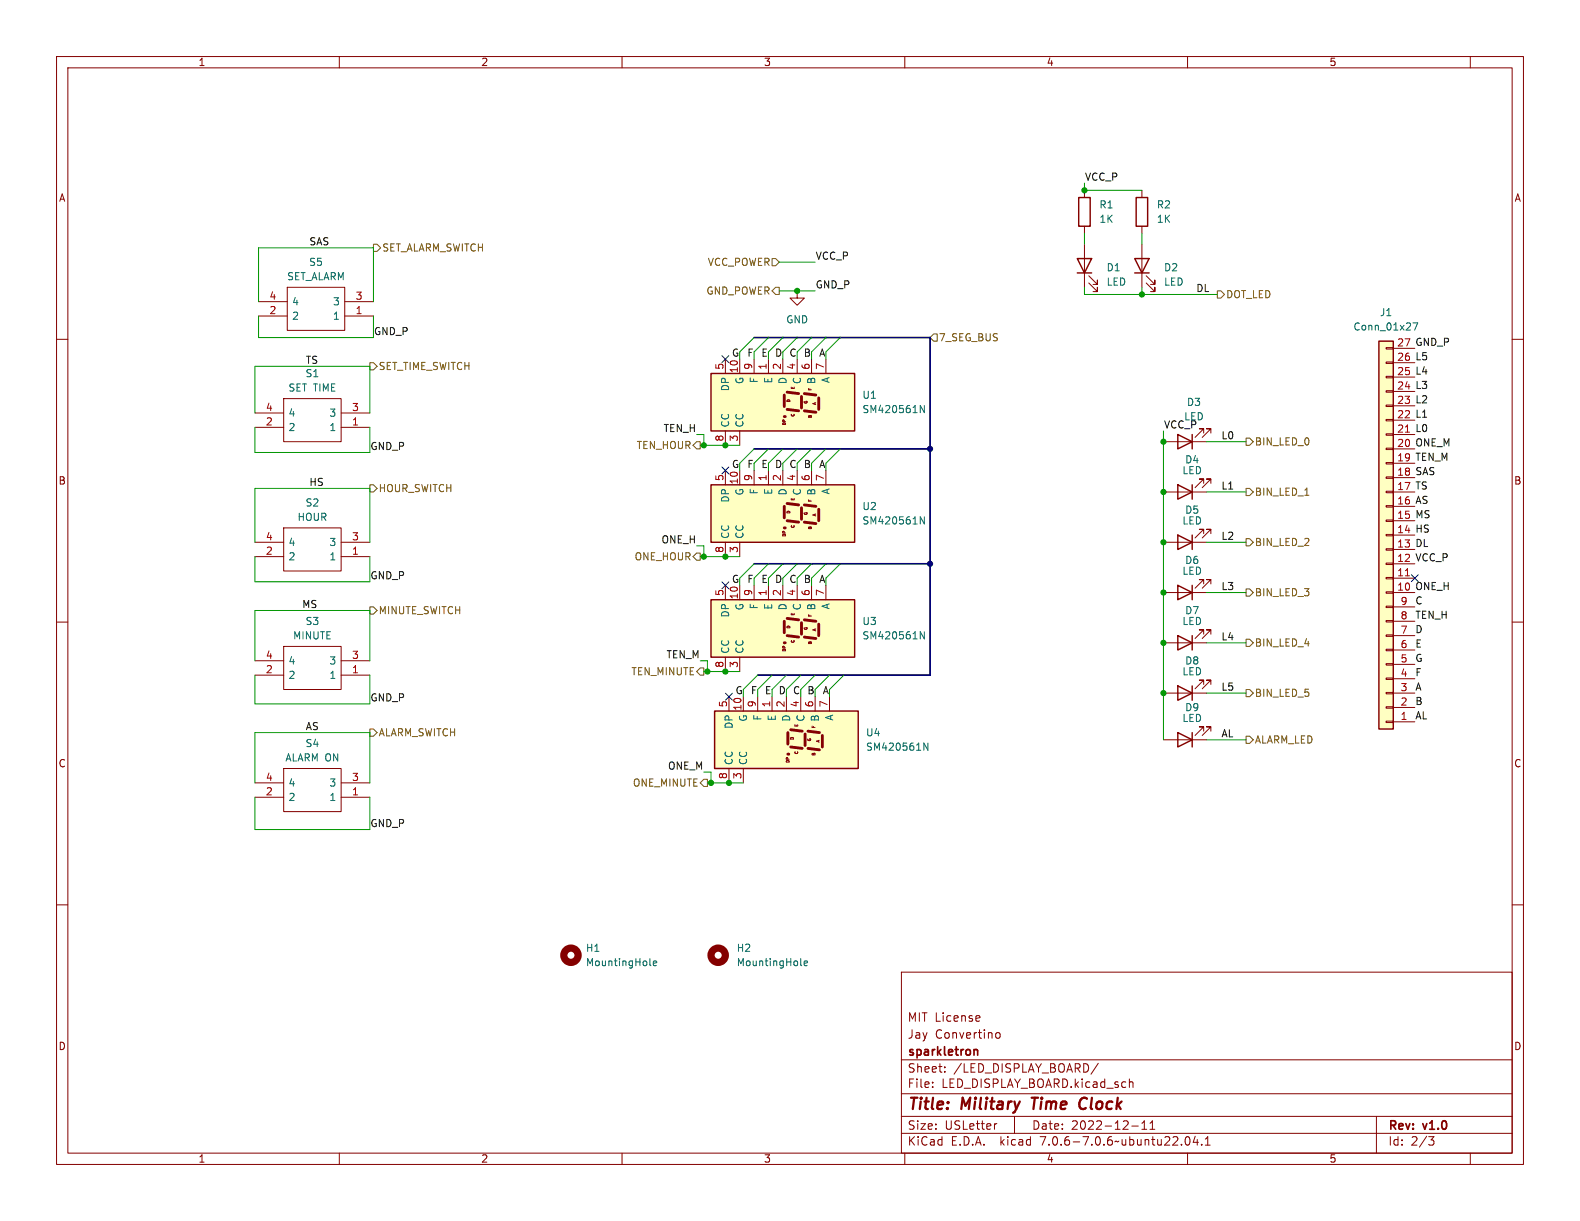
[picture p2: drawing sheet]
<svg xmlns="http://www.w3.org/2000/svg" width="279mm" height="216mm" viewBox="0 0 279 216" stroke-linecap="round" stroke-linejoin="round" font-family="sans-serif">
<g fill="none" stroke="#840000" stroke-width=".18">
<path d="M10 10h259.4v195.9h-259.4zM12 12h255.4v191.9h-255.4zM60 10v2M110 10v2M160 10v2M210 10v2M260 10v2M191.8 33.7v1.2M201.9 33.7v1.2M10 60h2M45.7 55.9h5.1M45.7 53.3h5.1"/>
<path d="M50.8 50.8h10.2v7.6h-10.2zM61 55.9h5M61 53.3h5M191.8 40v1.3M191.8 43.2v7.6M192.5 50l1.6 1.6v-.8v.8h-.8M192.5 48.8l1.6 1.5v-.8v.8h-.8M201.9 40v1.3M201.9 43.2v7.6M202.7 50l1.5 1.6v-.8v.8h-.7M202.7 48.8l1.5 1.5v-.8v.8h-.7M267.4 60h2"/>
<path d="M45.1 75.6h5.1M45.1 73h5.1M50.2 70.5h10.1v7.6h-10.1zM60.3 75.6h5.1M60.3 73h5.1M205.7 78.1h7.7M212.9 76.6v-.8h-.8h.8l-1.6 1.5M214.1 76.6v-.8h-.7h.7l-1.5 1.5M45.1 95.9h5.1M45.1 98.4h5.1M50.2 93.3h10.1v7.7h-10.1zM60.3 95.9h5.1"/>
<path d="M60.3 98.4h5.1M205.7 95.9h7.7M212.9 94.4v-.8h-.8h.8l-1.6 1.5M214.1 94.4v-.8h-.7h.7l-1.5 1.5M10 110h2M45.1 119.4h5.1M45.1 116.8h5.1M50.2 114.3h10.1v7.6h-10.1zM60.3 119.4h5.1M60.3 116.8h5.1M205.7 104.8h7.7M205.7 113.7h7.7"/>
<path d="M212.9 103.3v-.8h-.8h.8l-1.6 1.5M212.9 112.1v-.7h-.8h.8l-1.6 1.5M214.1 103.3v-.8h-.7h.7l-1.5 1.5M214.1 112.1v-.7h-.7h.7l-1.5 1.5M267.4 110h2M45.1 138.4h5.1M50.2 135.9h10.1v7.6h-10.1zM60.3 138.4h5.1M205.7 130.8h7.7M205.7 122.6h7.7M212.9 129.3v-.8h-.8h.8l-1.6 1.5M212.9 121v-.7h-.8h.8l-1.6 1.5"/>
<path d="M214.1 129.3v-.8h-.7h.7l-1.5 1.5M214.1 121v-.7h-.7h.7l-1.5 1.5M10 160h2M45.1 141h5.1M60.3 141h5.1M267.4 160h2M159.4 171.9h108v32h-108zM173.1 179.6l.2 .3-.7 .2M159.4 197.4h108M159.4 193.4h108M159.4 187.4h108M164.9 192.1v.2"/>
<path d="M164.9 191.4v.1M167.1 189.4v.2M167.1 188.7v.1M173.2 180.5l-.1 .1M176.1 182.9l.3-.3 .3 .1 .2 .2v.4l-.2 .2-.3 .1-.3-.3M176.3 198.7l-.3 .1M179.4 197.4v3M194.2 188l-1.3 1.9M199.7 190.8v1.5M199.7 191.4l.2-.1 .4 .1 .1 .9M200.1 199.1h1.2M201.9 199.7h.9"/>
<path d="M201.9 198.6l.5-.4v1.5M203.4 199.7h.8M203.4 198.6l.4-.4v1.5M243.4 197.4v6.5M60 203.9v2M110 203.9v2M159.4 200.4h108M160 203.9v2M209.7 201.1l.2-.1a.81 .81 0 0 1 .6 .6 .81 .81 0 0 1-.3 .8l-.1 .1a.81 .81 0 0 1-.4-1.4zM210 203.9v2M211.4 200.9l-.4 1.1h.9M211.7 201.5v1"/>
<path d="M212.5 202.3v.2M213.1 202.5h.9M213.1 201.4l.5-.4v1.5M252.6 201h1l-.5 .6 .4 .1 .1 .5-.3 .3h-.4M260 203.9v2"/>
</g>
<path d="M182.4 194.1h1.2M183 194.1l-.3 2M190.9 195.6a.63 .63 0 0 0 1 .4M191.9 194.1a.88 .88 0 0 0-1 .9" fill="none" stroke="#840000" stroke-width=".4"/>
<path d="M172.3 185.6h.5l.1 1" fill="none" stroke="#840000" stroke-width=".3"/>
<g fill="none" stroke="#840000" stroke-width=".25">
<path d="M190.8 34.9h2v5.1h-2zM200.9 34.9h2v5.1h-2zM190.5 45.7h2.5l-1.2 2.6zM190.5 48.3h2.5M200.7 45.7h2.5l-1.3 2.6zM200.7 48.3h2.5M208.3 76.8l2.5 1.3-2.5 1.3zM210.8 76.8v2.6M208.3 94.6l2.5 1.3-2.5 1.3zM210.8 94.6v2.6M125.7 106h25.4v10.2h-25.4zM208.3 103.5l2.5 1.3-2.5 1.2z"/>
<path d="M208.3 112.4l2.5 1.3-2.5 1.2zM210.8 103.5v2.5M210.8 112.4v2.5M208.3 129.5l2.5 1.3-2.5 1.3zM208.3 121.3l2.5 1.3-2.5 1.2zM210.8 121.3v2.5M210.8 129.5v2.6"/>
</g>
<path d="M125.7 106h25.4v10.2h-25.4z" fill="#ffffc2" stroke="#ffffc2" stroke-width=".18"/>
<path d="M138.7 109.9v2M139.2 109.3l2 .3M139.2 112.4l2 .2M141.7 110.1v2M142.2 109.6l2.1 .3M142.2 112.6l2.1 .3M144.8 110.4v2" fill="none" stroke="#840000" stroke-width=".51"/>
<circle cx="138.7" cy="113.7" r=".25" fill="#840000"/>
<g fill="none" stroke="#840000" stroke-width=".18">
<path d="M245.1 61.5h1.3v.2h-1.3zM245.1 64h1.3v.3h-1.3zM245.1 66.5h1.3v.3h-1.3zM245.1 69.1h1.3v.2h-1.3zM245.1 71.6h1.3v.3h-1.3zM245.1 74.2h1.3v.2h-1.3zM245.1 76.7h1.3v.3h-1.3zM245.1 79.2h1.3v.3h-1.3zM246.4 79.4h3.8M246.4 76.8h3.8M246.4 74.3h3.8M246.4 71.8h3.8"/>
<path d="M246.4 69.2h3.8M246.4 66.7h3.8M246.4 64.1h3.8M246.4 61.6h3.8M245.1 81.8h1.3v.2h-1.3zM245.1 84.3h1.3v.3h-1.3zM245.1 86.9h1.3v.2h-1.3zM245.1 89.4h1.3v.3h-1.3zM245.1 91.9h1.3v.3h-1.3zM245.1 94.5h1.3v.2h-1.3zM245.1 97h1.3v.3h-1.3zM245.1 99.6h1.3v.2h-1.3z"/>
<path d="M246.4 99.7h3.8M246.4 97.2h3.8M246.4 94.6h3.8M246.4 92.1h3.8M246.4 89.5h3.8M246.4 87h3.8M246.4 84.5h3.8M246.4 81.9h3.8M128.3 103.5v2.5M128.3 116.2v2.5M130.8 103.5v2.5M130.8 116.2v2.5"/>
<path d="M133.3 103.5v2.5M135.9 103.5v2.5M138.4 114.9v.2h.5M138.4 114.3v.3h.5M138.4 103.5v2.5M139.2 110.8v.2h.5M139.9 108.5v.2h.5M141 103.5v2.5M143 108.7v.2h.5M143 113.6v.2h.5M143.5 103.5v2.5M144.2 111.2l-.5 .2 .5 .1"/>
<path d="M146 103.5v2.5M245.1 102.1h1.3v.3h-1.3zM245.1 104.6h1.3v.3h-1.3zM245.1 107.2h1.3v.2h-1.3zM245.1 109.7h1.3v.3h-1.3zM245.1 112.3h1.3v.2h-1.3zM245.1 114.8h1.3v.3h-1.3zM245.1 117.3h1.3v.3h-1.3zM245.1 119.9h1.3v.2h-1.3zM246.4 104.8h3.8M246.4 102.2h3.8M246.4 117.5h3.8"/>
<path d="M246.4 114.9h3.8M246.4 112.4h3.8M246.4 109.9h3.8M246.4 107.3h3.8M245.1 122.4h1.3v.3h-1.3zM245.1 125h1.3v.2h-1.3zM245.1 127.5h1.3v.3h-1.3zM246.4 127.6h3.8M246.4 125.1h3.8M246.4 122.6h3.8M246.4 120h3.8"/>
</g>
<path d="M249.9 57.1h.8l-.5 1.3M163.5 111.7v1.3l-.8-1.3v1.3" fill="none" stroke="#006464" stroke-width=".18"/>
<g fill="#ffffc2" stroke="#ffffc2" stroke-width=".18">
<path d="M243.8 60.3h2.6v68.6h-2.6z"/>
<path d="M125.7 66h25.4v10.2h-25.4z"/>
</g>
<path d="M125.7 66h25.4v10.2h-25.4zM243.8 60.3h2.6v68.6h-2.6z" fill="none" stroke="#840000" stroke-width=".25"/>
<path d="M248.5 76.4h.8M248.5 101.8h.8" fill="none" stroke="#a90000" stroke-width=".18"/>
<path d="M138.7 69.9v2M139.2 69.3l2 .3M139.2 72.4l2 .2M141.7 70.1v2M142.2 69.6l2.1 .3M142.2 72.6l2.1 .3M144.8 70.4v2" fill="none" stroke="#840000" stroke-width=".51"/>
<circle cx="138.7" cy="73.7" r=".25" fill="#840000"/>
<g fill="none" stroke="#840000" stroke-width=".18">
<path d="M128.3 63.5v2.5M128.3 76.2v2.5M130.8 63.5v2.5M130.8 76.2v2.5M133.3 63.5v2.5M135.9 63.5v2.5M138.4 74.9v.2h.5M138.4 74.3v.3h.5M138.4 63.5v2.5M139.2 70.8v.2h.5M139.9 68.4v.3h.5M141 63.5v2.5"/>
<path d="M143 68.7v.2h.5M143 73.6v.2h.5M143.5 63.5v2.5M144.2 71.2l-.5 .2 .5 .1M146 63.5v2.5"/>
</g>
<path d="M163.5 71.7v1.3l-.8-1.3v1.3" fill="none" stroke="#006464" stroke-width=".18"/>
<path d="M125.7 85.7h25.4v10.2h-25.4z" fill="#ffffc2" stroke="#ffffc2" stroke-width=".18"/>
<path d="M125.7 85.7h25.4v10.2h-25.4z" fill="none" stroke="#840000" stroke-width=".25"/>
<path d="M138.7 89.5v2.1M139.2 89l2 .3M139.2 92.1l2 .2M141.7 89.8v2M142.2 89.3l2.1 .2M142.2 92.3l2.1 .3M144.8 90v2.1" fill="none" stroke="#840000" stroke-width=".51"/>
<circle cx="138.7" cy="93.3" r=".25" fill="#840000"/>
<g fill="none" stroke="#840000" stroke-width=".18">
<path d="M128.3 83.2v2.5M128.3 95.9v2.5M130.8 83.2v2.5M130.8 95.9v2.5M133.3 83.2v2.5M135.9 83.2v2.5M138.4 94.6v.1h.5M138.4 94v.2h.5M138.4 83.2v2.5M139.2 90.5v.2h.5M139.9 88.1v.3h.5M141 83.2v2.5"/>
<path d="M143 88.4v.2h.5M143 93.3v.2h.5M143.5 83.2v2.5M144.2 90.9l-.5 .2 .5 .1M146 83.2v2.5"/>
</g>
<path d="M163.5 91.4v1.3l-.8-1.3v1.3" fill="none" stroke="#006464" stroke-width=".18"/>
<path d="M126.4 125.7h25.4v10.2h-25.4z" fill="#ffffc2" stroke="#ffffc2" stroke-width=".18"/>
<path d="M126.4 125.7h25.4v10.2h-25.4z" fill="none" stroke="#840000" stroke-width=".25"/>
<path d="M139.3 129.5v2.1M139.8 129l2.1 .3M139.8 132.1l2.1 .2M142.4 129.8v2M142.9 129.3l2 .2M142.9 132.3l2 .3M145.4 130v2.1" fill="none" stroke="#840000" stroke-width=".51"/>
<circle cx="139.3" cy="133.4" r=".25" fill="#840000"/>
<g fill="none" stroke="#840000" stroke-width=".18">
<path d="M141 51.4v1.3h1.2l-1.2 1.3-1.3-1.3h1.3M205.7 87h7.7M212.9 85.5v-.8h-.8h.8l-1.6 1.5M214.1 85.5v-.8h-.7h.7l-1.5 1.5M128.9 123.2v2.5M128.9 135.9v2.5M131.4 123.2v2.5M131.4 135.9v2.5M134 123.2v2.5M136.5 123.2v2.5M139.1 134.6l-.1 .2h.5M139.1 134l-.1 .2h.5"/>
<path d="M139.1 123.2v2.5M139.8 130.5v.2h.5M140.6 128.1v.3h.5M141.6 123.2v2.5M143.6 128.4v.2h.5M143.6 133.3v.2h.5M144.1 123.2v2.5M144.9 130.9l-.5 .2 .5 .1M146.7 123.2v2.5"/>
</g>
<path d="M164.1 131.4v1.3l-.7-1.3v1.3M114.9 170.6l.2 .2M115.5 170.3l.6-.1v-.2l-.4-.1-.2 .2 .1 .6h.5M141.6 170.6l.2 .2M142.2 170.3l.6-.1-.1-.2-.3-.1-.2 .2 .1 .6h.4" fill="none" stroke="#006464" stroke-width=".18"/>
<path d="M208.3 85.7l2.5 1.3-2.5 1.3zM210.8 85.7v2.6" fill="none" stroke="#840000" stroke-width=".25"/>
<g fill="none" stroke="#840000" stroke-width="1.3">
<circle cx="101" cy="168.9" r="1.27"/>
<circle cx="127" cy="168.9" r="1.27"/>
</g>
<g fill="none" stroke="#725600" stroke-width=".18">
<path d="M66 43.2h.7l.6 .6-.6 .7h-.7zM136.5 45.7h.7l.6 .7-.6 .6h-.7zM137.2 50.8h.6v1.3h-.6l-.7-.7zM165.1 59.1h.6v1.2h-.6l-.6-.6zM215.3 51.4h.6l.6 .7-.6 .6h-.6zM65.4 64.1h.6l.7 .7-.7 .6h-.6zM123.2 78.1h.6v1.3h-.6l-.6-.7zM220.3 77.5h.7l.6 .6-.6 .6h-.7zM65.4 85.7h.6l.7 .7-.7 .6h-.6zM123.2 97.8h.6v1.3h-.6l-.6-.7zM220.3 95.3h.7l.6 .6-.6 .6h-.7zM220.3 86.4h.7l.6 .6-.6 .6h-.7z"/>
<path d="M230.7 87.6h.8M65.4 107.3h.6l.7 .7-.7 .6h-.6zM123.8 118.1h.7v1.3h-.7l-.6-.7zM220.3 113h.7l.6 .7-.6 .6h-.7zM220.3 104.1h.7l.6 .7-.6 .6h-.7zM65.4 128.9h.6l.7 .6-.7 .7h-.6zM124.5 137.8h.6v1.3h-.6l-.7-.7zM220.3 121.9h.7l.6 .7-.6 .6h-.7zM220.3 130.2h.7l.6 .6-.6 .6h-.7z"/>
</g>
<path d="M133.3 59.7h31.2v59.7h-30.5M133.3 79.4h31.2M133.3 99.7h31.2" fill="none" stroke="#000084" stroke-width=".3"/>
<g fill="none" stroke="#009600" stroke-width=".18">
<path d="M191.8 32.4v1.3h10.1M45.7 53.3v-9.5h20.3v9.5M45.7 55.9v3.8h20.3v-3.8M133.3 59.7l-2.5 2.5M135.9 59.7l-2.6 2.5M137.8 51.4h6.3M137.8 46.4h6.3M138.4 59.7l-2.5 2.5M141 59.7l-2.6 2.5M143.5 59.7l-2.5 2.5M146 59.7l-2.5 2.5M148.6 59.7l-2.6 2.5"/>
<path d="M191.8 41.3v1.9M191.8 50.8v1.3h23.5M201.9 41.3v1.9M201.9 50.8v1.3M45.1 73v-8.2h20.3v8.2M45.1 75.6v4.4h20.3v-4.4M123.2 76.8h1.3v1.9M123.8 78.7h7M133.3 79.4l-2.5 2.5M135.9 79.4l-2.6 2.5M138.4 79.4l-2.5 2.5M141 79.4l-2.6 2.5"/>
<path d="M143.5 79.4l-2.5 2.5M146 79.4l-2.5 2.5M148.6 79.4l-2.6 2.5M205.7 76.2v54.6M213.4 78.1h6.9M45.1 95.9v-9.5h20.3v9.5M45.1 98.4v4.5h20.3v-4.5M123.2 96.5h1.3v1.9M123.8 98.4h7M133.3 99.7l-2.5 2.5M135.9 99.7l-2.6 2.5M138.4 99.7l-2.5 2.5"/>
<path d="M141 99.7l-2.6 2.5M143.5 99.7l-2.5 2.5M146 99.7l-2.5 2.5M148.6 99.7l-2.6 2.5M213.4 95.9h6.9M213.4 87h6.9M45.1 116.8v-8.8h20.3v8.8M45.1 119.4v5.1h20.3v-5.1M123.8 116.8h1.3v1.9M124.5 118.7h6.3M134 119.4l-2.6 2.5M136.5 119.4l-2.5 2.5"/>
<path d="M139.1 119.4l-2.6 2.5M141.6 119.4l-2.5 2.5M144.1 119.4l-2.5 2.5M146.7 119.4l-2.6 2.5M149.2 119.4l-2.5 2.5M213.4 104.8h6.9M213.4 113.7h6.9M45.1 138.4v-8.9h20.3v8.9M124.5 136.5h1.2v1.9M125.1 138.4h6.3M213.4 130.8h6.9M213.4 122.6h6.9"/>
<path d="M45.1 141v5.7h20.3v-5.7"/>
</g>
<path d="M127.7 62.9l1.2 1.2M128.9 62.9l-1.2 1.2M127.7 82.6l1.2 1.2M128.9 82.6l-1.2 1.2M127.7 102.9l1.2 1.2M128.9 102.9l-1.2 1.2M249.6 101.6l1.2 1.2M250.8 101.6l-1.2 1.2M128.3 122.6l1.2 1.2M129.5 122.6l-1.2 1.2" fill="none" stroke="#000084" stroke-width=".18"/>
<g fill="#009600" stroke="#009600" stroke-width=".18">
<circle cx="124.5" cy="78.7" r=".46"/>
<circle cx="128.3" cy="98.4" r=".46"/>
<circle cx="124.5" cy="98.4" r=".46"/>
<circle cx="128.3" cy="78.7" r=".46"/>
<circle cx="141" cy="51.4" r=".46"/>
<circle cx="201.9" cy="52.1" r=".46"/>
<circle cx="205.7" cy="78.1" r=".46"/>
<circle cx="205.7" cy="104.8" r=".46"/>
<circle cx="205.7" cy="95.9" r=".46"/>
<circle cx="205.7" cy="113.7" r=".46"/>
<circle cx="125.7" cy="138.4" r=".46"/>
<circle cx="128.9" cy="138.4" r=".46"/>
<circle cx="125.1" cy="118.7" r=".46"/>
<circle cx="128.3" cy="118.7" r=".46"/>
<circle cx="191.8" cy="33.7" r=".46"/>
<circle cx="205.7" cy="122.6" r=".46"/>
<circle cx="205.7" cy="87" r=".46"/>
</g>
<g fill="#000084" stroke="#000084" stroke-width=".18">
<circle cx="164.5" cy="99.7" r=".46"/>
<circle cx="164.5" cy="79.4" r=".46"/>
</g>
<g font-size="2.8" fill="#840000">
<text x="160.4" y="196.8">Title:</text>
<text x="170.1" y="196.8">Military</text>
<text x="183.3" y="196.8">Time</text>
<text x="192.5" y="196.8">Clock</text>
</g>
<g font-size="2.1" fill="#840000">
<text x="160.4" y="183.9">Jay</text>
<text x="160.4" y="180.9">MIT License</text>
<text x="165.3" y="183.9">Convertino</text>
<text x="160.4" y="189.9">Sheet:</text>
<text x="160.4" y="187.1">sparkletron</text>
<text x="168.6" y="189.9">/LED_DISPLAY_BOARD/</text>
<text x="160.4" y="192.6">File:</text>
<text x="166.5" y="192.6">LED_DISPLAY_BOARD.kicad_sch</text>
<text x="160.4" y="202.8">KiCad</text>
<text x="160.4" y="200">Size:</text>
<text x="167.1" y="200">USLetter</text>
<text x="168.1" y="202.8">E.D.A.</text>
<text x="177" y="202.8">kicad</text>
<text x="182.4" y="200">Date:</text>
<text x="184.2" y="202.8">7.0.6-7.0.6~ubuntu22.04.1</text>
<text x="189.4" y="200">2022-12-11</text>
<text x="245.4" y="200.2">Rev:</text>
<text x="245.4" y="202.8">Id:</text>
<text x="249.5" y="202.8">2/3</text>
<text x="251.8" y="200.2">v1.0</text>
</g>
<g font-size="1.8" fill="#840000">
<text x="35" y="11.9">1</text>
<text x="85" y="11.9">2</text>
<text x="135" y="11.9">3</text>
<text x="185" y="11.9">4</text>
<text x="235" y="11.9">5</text>
<text x="10.3" y="35.9">A</text>
<text x="267.7" y="35.9">A</text>
<text x="10.3" y="85.9">B</text>
<text x="267.7" y="85.9">B</text>
<text x="10.3" y="135.9">C</text>
<text x="267.7" y="135.9">C</text>
<text x="10.3" y="185.9">D</text>
<text x="267.7" y="185.9">D</text>
<text x="35" y="205.8">1</text>
<text x="85" y="205.8">2</text>
<text x="135" y="205.8">3</text>
<text x="185" y="205.8">4</text>
<text x="235" y="205.8">5</text>
</g>
<g font-size="1.8" fill="#0f0f0f">
<text x="191.8" y="32">VCC_P</text>
<text x="54.6" y="43.5">SAS</text>
<text x="144.1" y="46">VCC_P</text>
<text x="144.1" y="51.1">GND_P</text>
<text x="211.5" y="51.7">DL</text>
<text x="66" y="59.3">GND_P</text>
<text x="54" y="64.4">TS</text>
<text x="250.2" y="63.8">L5</text>
<text x="250.2" y="61.2">GND_P</text>
<text x="250.2" y="66.3">L4</text>
<text x="250.2" y="68.9">L3</text>
<text x="250.2" y="71.4">L2</text>
<text x="117.2" y="76.5">TEN_H</text>
<text x="205.7" y="75.9">VCC_P</text>
<text x="209.3" y="74.5">LED</text>
<text x="215.9" y="77.8">L0</text>
<text x="250.2" y="76.5">L0</text>
<text x="250.2" y="73.9">L1</text>
<text x="65.4" y="79.7">GND_P</text>
<text x="250.2" y="79">ONE_M</text>
<text x="250.2" y="81.6">TEN_M</text>
<text x="54.6" y="86">HS</text>
<text x="215.9" y="86.6">L1</text>
<text x="250.2" y="86.6">TS</text>
<text x="250.2" y="89.2">AS</text>
<text x="250.2" y="84.1">SAS</text>
<text x="215.9" y="95.5">L2</text>
<text x="250.2" y="94.3">HS</text>
<text x="250.2" y="91.7">MS</text>
<text x="116.9" y="96.2">ONE_H</text>
<text x="250.2" y="99.3">VCC_P</text>
<text x="250.2" y="96.8">DL</text>
<text x="53.3" y="107.6">MS</text>
<text x="65.4" y="102.5">GND_P</text>
<text x="215.9" y="104.4">L3</text>
<text x="250.2" y="107">C</text>
<text x="250.2" y="104.4">ONE_H</text>
<text x="215.9" y="113.3">L4</text>
<text x="250.2" y="109.5">TEN_H</text>
<text x="250.2" y="112">D</text>
<text x="117.8" y="116.5">TEN_M</text>
<text x="250.2" y="117.1">G</text>
<text x="250.2" y="114.6">E</text>
<text x="250.2" y="119.7">F</text>
<text x="65.4" y="124.1">GND_P</text>
<text x="215.9" y="122.2">L5</text>
<text x="250.2" y="122.2">A</text>
<text x="250.2" y="124.7">B</text>
<text x="54" y="129.2">AS</text>
<text x="215.9" y="130.5">AL</text>
<text x="250.2" y="127.3">AL</text>
<text x="118" y="136.2">ONE_M</text>
<text x="65.4" y="146.3">GND_P</text>
</g>
<g font-size="1.8" fill="#006464">
<text x="194.3" y="37.1">R1</text>
<text x="194.3" y="39.6">1K</text>
<text x="204.5" y="37.1">R2</text>
<text x="204.5" y="39.6">1K</text>
<text x="54.6" y="47.2">S5</text>
<text x="50.7" y="49.8">SET_ALARM</text>
<text x="195.6" y="48.2">D1</text>
<text x="195.6" y="50.7">LED</text>
<text x="205.7" y="48.2">D2</text>
<text x="205.7" y="50.7">LED</text>
<text x="51.6" y="56.7">2</text>
<text x="51.6" y="54.2">4</text>
<text x="58.8" y="56.7">1</text>
<text x="58.8" y="54.2">3</text>
<text x="138.9" y="57.4">GND</text>
<text x="239.2" y="58.6">Conn_01x27</text>
<text x="243.9" y="56.1">J1</text>
<text x="50.9" y="69.4">SET TIME</text>
<text x="53.9" y="66.9">S1</text>
<text x="129.1" y="69.3" transform="rotate(-90 129.1 69.3)">DP</text>
<text x="131.7" y="68" transform="rotate(-90 131.7 68)">G</text>
<text x="134.2" y="67.8" transform="rotate(-90 134.2 67.8)">F</text>
<text x="136.8" y="67.9" transform="rotate(-90 136.8 67.9)">E</text>
<text x="139.3" y="68" transform="rotate(-90 139.3 68)">D</text>
<text x="141.8" y="68" transform="rotate(-90 141.8 68)">C</text>
<text x="144.4" y="68" transform="rotate(-90 144.4 68)">B</text>
<text x="146.9" y="67.8" transform="rotate(-90 146.9 67.8)">A</text>
<text x="152.4" y="70.7">U1</text>
<text x="209.8" y="72">D3</text>
<text x="50.9" y="76.4">2</text>
<text x="50.9" y="73.9">4</text>
<text x="58.2" y="76.4">1</text>
<text x="58.2" y="73.9">3</text>
<text x="129.1" y="75.7" transform="rotate(-90 129.1 75.7)">CC</text>
<text x="131.7" y="75.7" transform="rotate(-90 131.7 75.7)">CC</text>
<text x="152.4" y="73.3">SM420561N</text>
<text x="209.5" y="82.1">D4</text>
<text x="53.9" y="89.8">S2</text>
<text x="129.1" y="89" transform="rotate(-90 129.1 89)">DP</text>
<text x="131.7" y="87.7" transform="rotate(-90 131.7 87.7)">G</text>
<text x="134.2" y="87.5" transform="rotate(-90 134.2 87.5)">F</text>
<text x="136.8" y="87.6" transform="rotate(-90 136.8 87.6)">E</text>
<text x="139.3" y="87.7" transform="rotate(-90 139.3 87.7)">D</text>
<text x="141.8" y="87.7" transform="rotate(-90 141.8 87.7)">C</text>
<text x="144.4" y="87.7" transform="rotate(-90 144.4 87.7)">B</text>
<text x="146.9" y="87.5" transform="rotate(-90 146.9 87.5)">A</text>
<text x="209" y="84">LED</text>
<text x="52.5" y="92.3">HOUR</text>
<text x="129.1" y="95.4" transform="rotate(-90 129.1 95.4)">CC</text>
<text x="131.7" y="95.4" transform="rotate(-90 131.7 95.4)">CC</text>
<text x="152.4" y="90.4">U2</text>
<text x="152.4" y="92.9">SM420561N</text>
<text x="209" y="92.9">LED</text>
<text x="209.5" y="91">D5</text>
<text x="50.9" y="99.3">2</text>
<text x="50.9" y="96.7">4</text>
<text x="58.2" y="99.3">1</text>
<text x="58.2" y="96.7">3</text>
<text x="209" y="101.8">LED</text>
<text x="209.5" y="99.9">D6</text>
<text x="134.2" y="107.8" transform="rotate(-90 134.2 107.8)">F</text>
<text x="136.8" y="107.9" transform="rotate(-90 136.8 107.9)">E</text>
<text x="146.9" y="107.8" transform="rotate(-90 146.9 107.8)">A</text>
<text x="51.7" y="113.3">MINUTE</text>
<text x="53.9" y="110.7">S3</text>
<text x="129.1" y="109.3" transform="rotate(-90 129.1 109.3)">DP</text>
<text x="131.7" y="108" transform="rotate(-90 131.7 108)">G</text>
<text x="139.3" y="108" transform="rotate(-90 139.3 108)">D</text>
<text x="141.8" y="108" transform="rotate(-90 141.8 108)">C</text>
<text x="144.4" y="108" transform="rotate(-90 144.4 108)">B</text>
<text x="152.4" y="110.7">U3</text>
<text x="152.4" y="113.3">SM420561N</text>
<text x="209" y="110.7">LED</text>
<text x="209.5" y="108.8">D7</text>
<text x="50.9" y="117.7">4</text>
<text x="58.2" y="117.7">3</text>
<text x="129.1" y="115.7" transform="rotate(-90 129.1 115.7)">CC</text>
<text x="131.7" y="115.7" transform="rotate(-90 131.7 115.7)">CC</text>
<text x="209" y="119.6">LED</text>
<text x="209.5" y="117.7">D8</text>
<text x="50.9" y="120.2">2</text>
<text x="58.2" y="120.2">1</text>
<text x="209.5" y="126">D9</text>
<text x="129.8" y="129" transform="rotate(-90 129.8 129)">DP</text>
<text x="132.3" y="127.7" transform="rotate(-90 132.3 127.7)">G</text>
<text x="134.8" y="127.5" transform="rotate(-90 134.8 127.5)">F</text>
<text x="137.4" y="127.6" transform="rotate(-90 137.4 127.6)">E</text>
<text x="139.9" y="127.7" transform="rotate(-90 139.9 127.7)">D</text>
<text x="142.5" y="127.7" transform="rotate(-90 142.5 127.7)">C</text>
<text x="145" y="127.7" transform="rotate(-90 145 127.7)">B</text>
<text x="147.5" y="127.5" transform="rotate(-90 147.5 127.5)">A</text>
<text x="153" y="130.4">U4</text>
<text x="209" y="127.9">LED</text>
<text x="50.4" y="134.8">ALARM ON</text>
<text x="53.9" y="132.3">S4</text>
<text x="129.8" y="135.4" transform="rotate(-90 129.8 135.4)">CC</text>
<text x="132.3" y="135.4" transform="rotate(-90 132.3 135.4)">CC</text>
<text x="153" y="132.9">SM420561N</text>
<text x="50.9" y="141.8">2</text>
<text x="50.9" y="139.3">4</text>
<text x="58.2" y="141.8">1</text>
<text x="58.2" y="139.3">3</text>
<text x="103.5" y="168.5">H1</text>
<text x="103.5" y="171">MountingHole</text>
<text x="130.2" y="168.5">H2</text>
<text x="130.2" y="171">MountingHole</text>
</g>
<g font-size="1.8" fill="#725600">
<text x="67.5" y="44.7">SET_ALARM_SWITCH</text>
<text x="125.1" y="47.2">VCC_POWER</text>
<text x="124.8" y="52.3">GND_POWER</text>
<text x="216.7" y="52.9">DOT_LED</text>
<text x="66.9" y="65.6">SET_TIME_SWITCH</text>
<text x="165.9" y="60.6">7_SEG_BUS</text>
<text x="112.5" y="79.6">TEN_HOUR</text>
<text x="221.8" y="79">BIN_LED_0</text>
<text x="66.9" y="87.2">HOUR_SWITCH</text>
<text x="221.8" y="87.9">BIN_LED_1</text>
<text x="112.1" y="99.3">ONE_HOUR</text>
<text x="221.8" y="96.7">BIN_LED_2</text>
<text x="221.8" y="105.6">BIN_LED_3</text>
<text x="66.9" y="108.8">MINUTE_SWITCH</text>
<text x="111.5" y="119.6">TEN_MINUTE</text>
<text x="221.8" y="114.5">BIN_LED_4</text>
<text x="221.8" y="123.4">BIN_LED_5</text>
<text x="66.9" y="130.4">ALARM_SWITCH</text>
<text x="221.8" y="131.7">ALARM_LED</text>
<text x="111.8" y="139.3">ONE_MINUTE</text>
</g>
<g font-size="1.8" fill="#a90000">
<text x="47.6" y="53.1">4</text>
<text x="62.8" y="53.1">3</text>
<text x="47.6" y="55.6">2</text>
<text x="62.8" y="55.6">1</text>
<text x="128" y="65.5" transform="rotate(-90 128 65.5)">5</text>
<text x="133.1" y="65.5" transform="rotate(-90 133.1 65.5)">9</text>
<text x="135.6" y="65.5" transform="rotate(-90 135.6 65.5)">1</text>
<text x="138.2" y="65.5" transform="rotate(-90 138.2 65.5)">2</text>
<text x="140.7" y="65.5" transform="rotate(-90 140.7 65.5)">4</text>
<text x="143.3" y="65.5" transform="rotate(-90 143.3 65.5)">6</text>
<text x="145.8" y="65.5" transform="rotate(-90 145.8 65.5)">7</text>
<text x="247" y="63.9">26</text>
<text x="247" y="61.3">27</text>
<text x="130.6" y="66.1" transform="rotate(-90 130.6 66.1)">10</text>
<text x="247" y="71.5">23</text>
<text x="247" y="69">24</text>
<text x="247" y="66.4">25</text>
<text x="46.9" y="75.3">2</text>
<text x="46.9" y="72.8">4</text>
<text x="62.2" y="75.3">1</text>
<text x="62.2" y="72.8">3</text>
<text x="247" y="76.6">21</text>
<text x="247" y="74">22</text>
<text x="128" y="78.2" transform="rotate(-90 128 78.2)">8</text>
<text x="130.6" y="78.2" transform="rotate(-90 130.6 78.2)">3</text>
<text x="247" y="81.7">19</text>
<text x="247" y="79.1">20</text>
<text x="128" y="85.2" transform="rotate(-90 128 85.2)">5</text>
<text x="130.6" y="85.8" transform="rotate(-90 130.6 85.8)">10</text>
<text x="133.1" y="85.2" transform="rotate(-90 133.1 85.2)">9</text>
<text x="135.6" y="85.2" transform="rotate(-90 135.6 85.2)">1</text>
<text x="138.2" y="85.2" transform="rotate(-90 138.2 85.2)">2</text>
<text x="140.7" y="85.2" transform="rotate(-90 140.7 85.2)">4</text>
<text x="143.3" y="85.2" transform="rotate(-90 143.3 85.2)">6</text>
<text x="145.8" y="85.2" transform="rotate(-90 145.8 85.2)">7</text>
<text x="247" y="89.3">16</text>
<text x="247" y="86.7">17</text>
<text x="247" y="84.2">18</text>
<text x="46.9" y="95.6">4</text>
<text x="62.2" y="95.6">3</text>
<text x="247" y="94.4">14</text>
<text x="247" y="91.8">15</text>
<text x="46.9" y="98.2">2</text>
<text x="62.2" y="98.2">1</text>
<text x="128" y="97.9" transform="rotate(-90 128 97.9)">8</text>
<text x="130.6" y="97.9" transform="rotate(-90 130.6 97.9)">3</text>
<text x="247" y="102">11</text>
<text x="247" y="99.4">12</text>
<text x="247" y="96.9">13</text>
<text x="128" y="105.5" transform="rotate(-90 128 105.5)">5</text>
<text x="130.6" y="106.1" transform="rotate(-90 130.6 106.1)">10</text>
<text x="133.1" y="105.5" transform="rotate(-90 133.1 105.5)">9</text>
<text x="135.6" y="105.5" transform="rotate(-90 135.6 105.5)">1</text>
<text x="138.2" y="105.5" transform="rotate(-90 138.2 105.5)">2</text>
<text x="140.7" y="105.5" transform="rotate(-90 140.7 105.5)">4</text>
<text x="143.3" y="105.5" transform="rotate(-90 143.3 105.5)">6</text>
<text x="145.8" y="105.5" transform="rotate(-90 145.8 105.5)">7</text>
<text x="247" y="104.5">10</text>
<text x="247.6" y="107.1">9</text>
<text x="247.6" y="112.1">7</text>
<text x="247.6" y="109.6">8</text>
<text x="46.9" y="119.1">2</text>
<text x="46.9" y="116.6">4</text>
<text x="62.2" y="119.1">1</text>
<text x="62.2" y="116.6">3</text>
<text x="128" y="118.2" transform="rotate(-90 128 118.2)">8</text>
<text x="130.6" y="118.2" transform="rotate(-90 130.6 118.2)">3</text>
<text x="247.6" y="119.8">4</text>
<text x="247.6" y="117.2">5</text>
<text x="247.6" y="114.7">6</text>
<text x="128.7" y="125.2" transform="rotate(-90 128.7 125.2)">5</text>
<text x="131.2" y="125.8" transform="rotate(-90 131.2 125.8)">10</text>
<text x="133.7" y="125.2" transform="rotate(-90 133.7 125.2)">9</text>
<text x="136.3" y="125.2" transform="rotate(-90 136.3 125.2)">1</text>
<text x="138.8" y="125.2" transform="rotate(-90 138.8 125.2)">2</text>
<text x="141.4" y="125.2" transform="rotate(-90 141.4 125.2)">4</text>
<text x="143.9" y="125.2" transform="rotate(-90 143.9 125.2)">6</text>
<text x="146.4" y="125.2" transform="rotate(-90 146.4 125.2)">7</text>
<text x="247.6" y="124.8">2</text>
<text x="247.6" y="122.3">3</text>
<text x="247.6" y="127.4">1</text>
<text x="128.7" y="137.9" transform="rotate(-90 128.7 137.9)">8</text>
<text x="131.2" y="137.9" transform="rotate(-90 131.2 137.9)">3</text>
<text x="46.9" y="140.7">2</text>
<text x="46.9" y="138.2">4</text>
<text x="62.2" y="140.7">1</text>
<text x="62.2" y="138.2">3</text>
</g>
<g font-size="1.8" fill="#009600">
<text x="129.3" y="63.2">G</text>
<text x="132.1" y="63.2">F</text>
<text x="134.5" y="63.2">E</text>
<text x="137" y="63.2">D</text>
<text x="139.5" y="63.2">C</text>
<text x="142" y="63.2">B</text>
<text x="144.8" y="63.2">A</text>
<text x="129.3" y="82.8">G</text>
<text x="132.1" y="82.8">F</text>
<text x="134.5" y="82.8">E</text>
<text x="137" y="82.8">D</text>
<text x="139.5" y="82.8">C</text>
<text x="142" y="82.8">B</text>
<text x="144.8" y="82.8">A</text>
<text x="129.3" y="103.2">G</text>
<text x="132.1" y="103.2">F</text>
<text x="134.5" y="103.2">E</text>
<text x="137" y="103.2">D</text>
<text x="139.5" y="103.2">C</text>
<text x="142" y="103.2">B</text>
<text x="144.8" y="103.2">A</text>
<text x="130" y="122.8">G</text>
<text x="132.7" y="122.8">F</text>
<text x="135.2" y="122.8">E</text>
<text x="137.6" y="122.8">D</text>
<text x="140.1" y="122.8">C</text>
<text x="142.7" y="122.8">B</text>
<text x="145.4" y="122.8">A</text>
</g>
<g font-size=".7" fill="#840000">
<text x="139.9" y="71.3" transform="rotate(-90 139.9 71.3)">D</text>
<text x="140.7" y="69" transform="rotate(-90 140.7 69)">E</text>
<text x="143" y="71.6" transform="rotate(-90 143 71.6)">G</text>
<text x="143.7" y="69.2" transform="rotate(-90 143.7 69.2)">F</text>
<text x="144.5" y="71.8" transform="rotate(-90 144.5 71.8)">A</text>
<text x="139.2" y="75.4" transform="rotate(-90 139.2 75.4)">DP</text>
<text x="140.7" y="73.8" transform="rotate(-90 140.7 73.8)">C</text>
<text x="143.7" y="74.1" transform="rotate(-90 143.7 74.1)">B</text>
<text x="140.7" y="88.7" transform="rotate(-90 140.7 88.7)">E</text>
<text x="143.7" y="88.9" transform="rotate(-90 143.7 88.9)">F</text>
<text x="139.2" y="95" transform="rotate(-90 139.2 95)">DP</text>
<text x="139.9" y="91" transform="rotate(-90 139.9 91)">D</text>
<text x="140.7" y="93.5" transform="rotate(-90 140.7 93.5)">C</text>
<text x="143" y="91.2" transform="rotate(-90 143 91.2)">G</text>
<text x="143.7" y="93.8" transform="rotate(-90 143.7 93.8)">B</text>
<text x="144.5" y="91.5" transform="rotate(-90 144.5 91.5)">A</text>
<text x="139.9" y="111.3" transform="rotate(-90 139.9 111.3)">D</text>
<text x="140.7" y="113.8" transform="rotate(-90 140.7 113.8)">C</text>
<text x="140.7" y="109" transform="rotate(-90 140.7 109)">E</text>
<text x="143" y="111.6" transform="rotate(-90 143 111.6)">G</text>
<text x="143.7" y="109.2" transform="rotate(-90 143.7 109.2)">F</text>
<text x="144.5" y="111.8" transform="rotate(-90 144.5 111.8)">A</text>
<text x="139.2" y="115.4" transform="rotate(-90 139.2 115.4)">DP</text>
<text x="143.7" y="114.1" transform="rotate(-90 143.7 114.1)">B</text>
<text x="140.6" y="131" transform="rotate(-90 140.6 131)">D</text>
<text x="141.3" y="128.7" transform="rotate(-90 141.3 128.7)">E</text>
<text x="143.6" y="131.2" transform="rotate(-90 143.6 131.2)">G</text>
<text x="144.4" y="128.9" transform="rotate(-90 144.4 128.9)">F</text>
<text x="145.1" y="131.5" transform="rotate(-90 145.1 131.5)">A</text>
<text x="139.8" y="135.1" transform="rotate(-90 139.8 135.1)">DP</text>
<text x="141.3" y="133.5" transform="rotate(-90 141.3 133.5)">C</text>
<text x="144.4" y="133.8" transform="rotate(-90 144.4 133.8)">B</text>
</g>
</svg>
